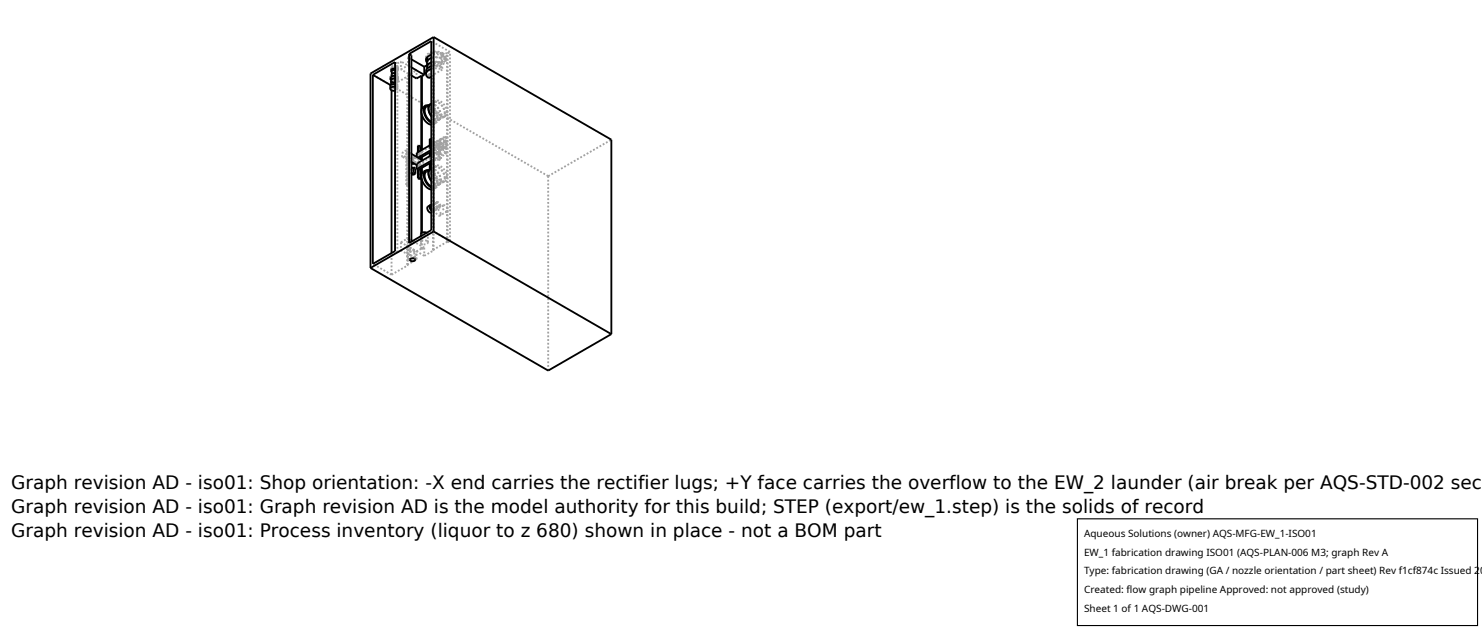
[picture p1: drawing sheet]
<svg xmlns="http://www.w3.org/2000/svg" width="212mm" height="90mm" viewBox="0 0 212 90" stroke-linecap="round" stroke-linejoin="round" font-family="sans-serif">
<g fill="none" stroke="#a0a0a0" stroke-width=".26" stroke-dasharray=".3 .3" stroke-linecap="butt">
<path d="M55.7 10.9l.2 .2 .3 .1 .4-.1 .2-.2M55.7 10.9v.3M55.8 10.9l.3-.2 .4 .1M55.8 9.7l.2 .2 .3 .1 .4-.1 .2-.2M55.8 11.4l.6 .1 .2-.1 .2-.2M55.8 11.4l.3-.2h.4M55.8 9.7v.4M55.9 11.6l-.1-.2M55.9 12.3l.2-.2h.4M55.9 11.8l.2-.2 .4 .1M55.9 11.4l.2-.2h.4M55.9 10.9l.2-.2 .4 .1"/>
<path d="M55.9 10.9l.2-.2h.4M55.9 12.3v-.2M55.9 11.4l-.1-.5M55.9 12.2h-.1M55.9 12.9v-.7M55.9 12.2l2.4-1.3M55.9 9.8l.3-.3 .4 .1M55.9 10.2l.6 .1 .3-.1 .1-.1M56 9.9l-.1-.1M56 11.7l.2-.1 .3 .1M56 11.1l.2-.2 .4 .1M56 10.7l.2-.2h.4"/>
<path d="M56 10.2l.2-.2 .4 .1M56 9.8l.2-.2h.4M56 9.7l.2-.2h.4M56 11.1v-.2M56 10.7v-.1M56 10.2v-.1M56 9.7v.1M56.4 12.4l.2 .1M56.4 12l.2 .1M56.4 11.2l.3 .1M56.4 10.8l.3 .1M56.4 10.4l.2 .1"/>
<path d="M56.4 10h.2M56.5 12.1l.1 .2M56.5 11.7l.1 .1M56.5 11.2l.1 .2M56.5 10.8l.1 .1M56.5 10.7l.1 .2M56.5 11.7l.2 .1M56.5 11.2l.2 .2M56.5 10.8l.2 .1M56.6 10.7l-.5-.1-.4 .3M56.6 11h-.4l-.3 .1M56.6 12.5l.2 .2"/>
<path d="M56.6 12.1l.2 .2M56.6 11l.1 .1M56.6 10.5l.1 .2M56.6 10.1l.1 .1M56.6 9.6l.1 .2M56.6 9.5l.1 .2M56.6 12.3l-.3 .2-.3-.1-.1-.1M56.6 11.8l-.3 .3-.3-.1-.1-.2M56.6 11.4l-.3 .2-.3-.1-.1-.1M56.6 10.9l-.3 .3-.3-.1-.1-.2M56.6 10.9l-.3 .2-.3-.1-.1-.1M56.6 12.3l.1-.5"/>
<path d="M56.6 11.8l.1-.4M56.6 11.4l.1-.5M56.6 10.5l.2 .2M56.6 10l.2 .2M56.6 9.6l.2 .2M56.7 11.8l-.2 .2-.2 .1-.3-.1-.2-.2M56.7 11.4l-.2 .2h-.2h-.3l-.2-.2M56.7 10.9l-.4 .3-.3-.1-.2-.2M56.7 9.5l-.6-.1-.3 .3M56.7 9.9l-.3-.1M56.7 11.3l.2 .2M56.7 10.9l.2 .2"/>
<path d="M56.7 11.1l-.3 .2h-.3l-.1-.2M56.7 10.7l-.3 .2-.3-.1-.1-.1M56.7 10.2l-.3 .2h-.3l-.1-.2M56.7 9.8l-.3 .2-.3-.1-.1-.1M56.7 9.7l-.3 .2h-.3l-.1-.2M56.7 11.1l.1-.4M56.7 10.7l.1-.5M56.7 10.2l.1-.4M56.7 9.7v.1M56.8 10.9l-.2-.2M56.8 11.2l-.2-.2M56.8 12.7l-.4 .2"/>
<path d="M56.8 12.3l-.2 .2-.3 .1-.4-.1-.2-.2M56.8 10.9v.3M56.8 12.3v.4M56.8 10.7l-.2 .1-.2 .1-.3-.1-.2-.1M56.8 10.2l-.2 .2h-.2h-.3l-.2-.2M56.8 9.8l-.2 .1-.2 .1-.3-.1-.2-.1M56.8 9.1l.5-.3M56.8 9.1l-.4-.2M56.9 9.7l-.2-.2M56.9 10.1l-.2-.2M56.9 11.5l-.2 .2-.3 .1M56.9 11.1l-.2 .2-.3 .1-.4-.1-.2-.2"/>
<path d="M56.9 9.7v.4M56.9 11.1v.4M57.3 8.8v1.1M57.3 9.9l1-.6M58.2 10.8l1.3-.7M58.3 8.2v1.1M58.3 8.2l.5-.3M58.3 10.9l-.1-.1M58.8 8.5l-.5-.3M58.8 9.6l-.5-.3M58.8 10.8l-1.5-.9M59.5 10.1l-2.2-1.3"/>
<path d="M59.5 11.2v-1.1M60.3 16.4v-.9M60.8 8.2l.1 .2M60.8 8.2v.4M61 8.9l.3 .3M61 8.2l.3-.4 .5-.2 .7-.1 .7 .2M61 8.6l.6 .3 1 .1 .8-.3 .2-.2 .1-.3M61 9.3l.3-.1M61 8.3l.2-.4 .6-.3h.7l.6 .2M61 8.2l.2-.4 .6-.3h.7l.6 .2M61 8.2v.1M61 8.9l.2-.4 .5-.2 .7-.1 .6 .1"/>
<path d="M61 9.6l.2-.4 .5-.3 .7-.1 .6 .2M61 10.2l.2-.4 .5-.2 .7-.1 .6 .1M61 8.9v-.1M61 9.6v-.2M61 10.2v-.4M61.3 9.2l.1-.1M61.3 10.8l-.3-.3-.2-.3M61.3 10.8v.4M61.4 9.4l-.3-.2-.1-.3M61.4 10.1l-.3-.3-.1-.2M61.4 9.1l.6 .2 .7-.1 .6-.2 .2-.4M61.4 9.4v-.3"/>
<path d="M61.4 10.1v-.7M61.4 10.7l-.3-.2-.1-.3M61.4 10.7v-.6M61.4 10.7l-.1 .1M61.6 16.6l.6 .5h.5M61.6 16.6l.5 .5h.6M61.6 17.4h.5M61.6 17.5l.3 .1h.3M61.6 17.8l.3-.1M61.6 8.3l.7-.1 .8 .1M61.6 8.9l.7-.1 .8 .2M61.6 9.5l.8-.1 .8 .2"/>
<path d="M61.6 9.8h.8l.8 .1M61.6 14.8l.4-.2M61.9 17.7l.2-.2 .1-.4M61.9 10.8l-.3 .2M61.9 10.8l-.1-.1M62 14.6l-.2 .2-.1 .4 .3 .8 .6 .7 .4 .1h.3M62 14.6l-.2 .2v.4l.2 .8 .6 .7 .4 .1h.2M62 14.6l.3-.2M62.1 17.4l.2-.2 .1-.4M62.1 17.4l.6-.3M62.2 17.1l-.2-.8-.4-.6-.6-.4h-.5M62.2 17.6l.3-.3v-.4"/>
<path d="M62.2 17.6l-.3 .1M62.3 14.4l-.2 .3-.1 .3 .3 .9 .6 .6 .4 .2 .2-.1M62.4 16.8l-.1-.6-.5-.7-.4-.3-.5 .1M62.5 16.9l-.1-.6-.3-.5-.4-.5-.5-.3M62.7 17.1l.2-.2 .1-.4M62.7 17.1l.6-.3M62.8 19.9l-.1 .3 .2 .5 .3 .3 .3 .1M62.9 20l-.2 .2 .2 .5 .3 .3 .3 .1M62.9 20l.1-.2M63 16.5l-.2-.7-.4-.6-.5-.3h-.5M63 16.5l-.1-.6-.4-.6-.5-.4-.4-.1M63 19.8l-.1 .3 .1 .5 .4 .3 .3 .1"/>
<path d="M63.1 8l-.1 .3M63.1 8l.1-.1M63.1 8l.1 .1M63.1 9l-.1 .6M63.1 9h-.1M63.1 8.3l-.1 .7M63.1 8.3h-.1M63.1 7.8l.3 .2 .1 .3M63.1 7.7l.3 .2 .1 .3M63.2 9.9l-1.4 .8M63.2 9.6v.3M63.2 9.6h-.2"/>
<path d="M63.2 7.9l.6-.4M63.2 7.9l-.7-.1h-.9M63.2 7.7l.3 .3v.3M63.2 16.8l.3-.3v-.3M63.2 16.8l.3-.2M63.3 16.8l.2-.2v-.4M63.3 8l-.1-.1M63.3 8l.3 .3 .1 .3M63.3 7.6l-.7-.2h-.9l-.6 .3-.3 .5M63.5 8.3l-.1 .2-.3 .3-.8 .2-.9-.2-.3-.3-.1-.2M63.5 8.2l-.1 .3-.2 .2-.9 .2-.9-.2-.3-.2-.1-.3M63.5 8.2v.1"/>
<path d="M63.5 16.2l-.1-.7-.4-.6-.6-.3h-.4M63.5 8.6l-.1-.3-.2-.2M63.5 8.6v-.3M63.5 16.6l.2-.2 .1-.4M63.5 8.3l-.1 .3-.2 .2-.9 .2-.9-.2-.3-.2-.1-.3M63.5 16.2l-.1-.7-.4-.6-.6-.4-.4 .1M63.7 8.6l-.2 .4-.7 .3-.8 .1-.7-.2M63.7 8.2l-.1-.3-.3-.3M63.7 8.2v.4M63.7 19.6l-.2-.1M63.8 16l-.1-.6-.5-.7-.5-.3h-.4M63.9 7.6l.4-.2"/>
<path d="M63.9 7.6l-.1-.1M64.3 7.4l-2.7-1.5M55.9 39.2l-2.6-1.5M55.9 39.2v-3.1M55.9 39.2l2.4-1.3M56.8 36l.5-.2M56.8 36v-26.9M56.8 36l-.4-.1M57.3 34.6l1-.6M57.3 34.6v1.2M57.5 22.4l-.1-.2 .1-.4 .3-.2 .2-.1M57.5 22.4l1.3 .7"/>
<path d="M58 21.5l.1 .3M58 21.5l.8 .5M58 26.4v-4.6M58 21.8l.1-.1M58 26.4h.1M58.1 26.4v-4.7M58.1 21.8l-.2 .5-.4 .1M58.2 36.7l.2-.3M58.2 35.5l.1 .3 .3 .1 .4 .1 .4-.1M58.2 36.7v-1.2M58.2 37.8v-27M58.2 37.8l1.3-.8"/>
<path d="M58.3 35.2l.5-.3M58.3 34v1.2M58.3 37.9v-27M58.3 37.9l-.1-.1M58.3 21.9v4.7M58.3 21.9h.1M58.3 26.6l.1-.1M58.3 26.6l-.3-.2M58.3 21.9l-.3-.1M58.4 21.9v4.6M58.4 26.5l-.3-.1M58.4 21.9l-.3-.2"/>
<path d="M58.4 36.4l-1.1-.6M58.4 35.2l-.2 .3M58.4 36.4v-1.2M58.4 35.2l-1.1-.6M58.5 35.5l.1-.1M58.5 37.1v-1.6M58.6 36.6h.6M58.6 36.6v-1.2M58.7 23.3v-.8M58.7 22.5l.4-.2M58.7 23.3h.1M58.7 24.8v-.7"/>
<path d="M58.7 24.1h.1M58.7 24.8h.1M58.8 34.9v-.4M58.8 34.3l-.5-.3M58.8 34.9l-.4-.2M58.8 23.3h-.1M58.8 24.9l-.1-.1M58.9 23.2l.2-.1M59 25v-.8M59 24.2l.3-.2M59 23.5v-.8M59 22.7l.3-.2"/>
<path d="M59 22.7l-.3-.2M59 24.2l-.3-.1M59.1 23.1v-.8M59.2 23.4l.1-.1M59.2 36.9v-1.2M59.2 35.7h-.4l-.3-.2M59.2 36.9l-.6-.3M59.2 35.7l-.6-.3M59.2 36.6l.1 .1M59.3 36.7l-.1 .2M59.3 37.1v-.4M59.3 23.3v-.8"/>
<path d="M59.3 23.3l-.2-.2M59.3 22.5l-.2-.2M59.4 37l-.3 .1h-.5l-.3-.2-.1-.2M59.4 37v-1.1M59.5 37h-.1M59.5 35.9h-.1M59.5 37v-1.1M59.5 22.6l.1-.1M59.5 22.6l.2 .1M59.5 23.4l.2 .1M59.5 22.6v-.2M59.5 23.6l.2 .1"/>
<path d="M59.6 22.5l.3 .2M59.6 23.3l.3 .1M59.6 22.5h.1M59.7 22.7l.2 .2M59.7 23.5l.2 .2M59.7 24.2v-.7M59.7 22.7v-1M59.7 22l.1-.1M59.7 22l-.2-.2M59.7 24.3v-.8M59.7 22.7v-.7M59.7 23.7v-.4l.2-.4"/>
<path d="M59.8 22.7l.2 .1M59.8 22.7h.1M59.8 23.5l.2 .1M59.8 21.9l1.6-.9M59.8 24.2v-.7M59.8 21.9v-.2M59.8 22.7v-.8M59.9 23.4l-.1 .1M59.9 23.4l1.5-.9M59.9 22.7v-.1M59.9 23.7h-.2M59.9 23.7v1.9"/>
<path d="M59.9 21l-.2-.2M59.9 21v1.9M59.9 21l.1-.1M60 22.8h.2M60 23.6v.5M60 21.5v1M60 22.7v.1M60.1 34.6l.2 .2 .3 .1 .3-.1 .2-.2M60.1 33.4l.1 .2 .4 .1h.4l.1-.3M60.1 34.6v-.9M60.2 22.8l.1 .1M60.2 23.5l-.2 .1"/>
<path d="M60.2 23.5l.1 .1M60.2 35.5l-.7 .4M60.2 35.5v-2.2M60.2 24v-.5M60.2 22.5v-1M60.3 35.6l-.1-.1M60.3 35.6l.3-.2M60.3 35.6v-2.4M60.3 25.7v-.9M60.3 24v-.4M60.3 22.9v-.1M60.3 22.4v-1"/>
<path d="M60.4 22.9l.1 .2M60.5 23.1l-.2 .5M60.6 35.4l-1.7-1M60.6 36.5l-2.3-1.3M60.6 35.4v1.1M60.6 36.5l1.3-.7M61 34.4l-.6-.1-.3 .3M61.1 34.6l-.1-.2M61.1 33.4l-.1-.2M61.1 34.6v-1.2M61.4 24.5v-.3M61.4 23.3v-.8"/>
<path d="M61.4 22.5v-.2M61.4 21.8v-.8M61.4 21v-.2M61.4 24.5v-.1M61.4 21l1-.6M61.4 21.7v-.7M61.4 24.4v-.2M61.4 21v-.3M61.4 22.5l1-.5M61.4 20.7l2.1-1.2M61.6 21.4l.7-.4M61.6 29.9l.3 .2"/>
<path d="M61.6 30.1l.4 .1M61.6 25.8l.6 .5h.5M61.6 25.8l.5 .5 .6 .1M61.6 26.6l.5 .1M61.6 26.8l.3 .1 .3-.1M61.6 27.1l.3-.1M61.6 21.5l.3 .3 .4 .1M61.6 21.6l.8-.4M61.6 23.2l.8-.5M61.6 22.9l1.9-1.1M61.6 22.2l.7-.4M61.6 29.4l.3-.2"/>
<path d="M61.6 24.1l.4-.3M61.6 30.4l.1-.3M61.7 30.1l-.2-.5-.4-.1M61.7 20.1l-.3-.3M61.7 24.7l-.3-.2M61.7 24.7v-4.6M61.8 24.7l-.4-.3M61.8 20l-.2-.1M61.8 24.7v-4.7M61.8 20l-.1 .1M61.8 24.7h-.1M61.8 35.7v-25"/>
<path d="M61.8 35.7l2-1.2M61.9 29.2l-.1 .2 .1 .2 .2 .2 .2 .1M61.9 30.1l.1-.2M61.9 30.1l.4-.2M61.9 27l.2-.3 .1-.4M61.9 29.2l-.1 .2 .1 .2 .4 .2M61.9 29.2l.4-.3M61.9 20.3l-.2 .4 .2 .5 .3 .4 .4 .1M61.9 20.3l-.3 .2M61.9 35.8v-25M61.9 35.8l-.1-.1M62 30.2l.1-.3"/>
<path d="M62 30.2l-.4 .2M62 29.9l-.2-.4-.3-.1M62 20.5l-.1 .3 .1 .4 .3 .3 .3 .1M62 20.5l.4-.3M62 23.8l-.2 .3-.1 .4 .3 .8 .6 .6 .4 .2 .3-.1M62 23.9l-.2 .2v.4l.2 .8 .6 .6 .3 .2 .3-.1M62 23.9l.3-.2M62.1 29.9l-.2-.4-.3-.2M62.1 26.7l.2-.3 .1-.3M62.1 26.7l.6-.3M62.2 26.3l-.2-.7-.4-.7-.6-.4h-.5M62.2 26.8l.3-.3v-.3"/>
<path d="M62.2 26.8l-.3 .2M62.3 28.9l-.1 .2 .1 .3 .2 .2h.2M62.3 29.8l.1-.1M62.3 29.8l.4-.2M62.3 23.7l-.2 .2-.1 .4 .3 .8 .6 .7 .3 .1h.3M62.3 20.9l-.4-.4h-.3M62.3 21l.1 .1M62.3 21v-.1M62.3 21.9v-.1M62.3 21.8h.1M62.3 29.9l.1-.2M62.3 29v.4l.2 .2h.2"/>
<path d="M62.3 29l.1-.1M62.3 29.9l-.1 .2 .1 .4 .3 .3h.2M62.4 29.7l-.2-.4-.3-.1M62.4 21.2v-.8M62.4 22.7v-.7M62.4 20.2l-.1 .3 .1 .4 .3 .4h.4M62.4 26.1l-.1-.7-.5-.6-.4-.3h-.5M62.4 28.9l-.1 .2 .1 .2 .2 .2h.2M62.4 20.2l-.1 .3 .1 .4 .4 .4h.3M62.4 20.2l.4-.3M62.4 21.8l.1-.3-.1-.4M62.5 26.2l-.1-.6-.3-.6-.4-.5-.5-.2"/>
<path d="M62.6 21.6l.2-.3M62.6 21.6l.4-.2M62.6 20.8l.2 .1M62.6 20.8v-.1M62.6 20.7l-.3-.4h-.4M62.6 21.7v-.1M62.6 21.6l.2 .1M62.6 21.7l-.3 .2M62.6 20.7l-.3 .2M62.6 21.6l.2-.1M62.6 20.8l.2-.1M62.7 29.6l.1-.2"/>
<path d="M62.7 29.6l.1-.1M62.7 22.1l.3-.2M62.7 22.9v-.8M62.7 22.9l.3-.2M62.7 20.6l.3-.2M62.7 21.3v-.7M62.7 21.3l.3-.2M62.7 21.3l-.3-.1M62.7 20.6l-.3-.2M62.7 22.9l-.3-.2M62.7 22.1l-.3-.1M62.7 26.3l.2-.2 .1-.3"/>
<path d="M62.7 26.3l.6-.3M62.7 26.4l.2-.2 .1-.4M62.7 21v-.8M62.7 20.2l1-.6M62.7 21l1-.6M62.7 22.5l1-.5M62.7 21.8l1-.6M62.7 22.5v-.7M62.8 29.4l-.2-.4h-.3M62.8 21.3l-.3-.7-.3-.2-.2 .1M62.8 21.7l.1-.3-.1-.5M62.8 21.7l-.4 .1"/>
<path d="M62.8 20.9l-.4 .2M62.8 29.4l-.2-.4-.3-.1M62.8 29.5l.1-.1M62.8 30.8l.1-.3M62.8 20.7l.3-.1M62.8 20.7l.3-.2M62.8 21.5l.3-.2M62.9 29.4l-.2-.4-.3-.1M62.9 30.5l-.2-.5-.4-.1M63 25.8l-.2-.7-.4-.6-.5-.3h-.5M63 21.4l-.2 .1M63 25.8l-.1-.6-.4-.6-.5-.4-.4-.1"/>
<path d="M63 22.7v-.8M63 21.1v-.7M63 21.1l-.3-.1M63 20.4l-.3-.2M63 22.7l-.3-.2M63 21.9l-.3-.1M63.1 21.3l.1-.3M63.1 21.3l.3-.2M63.1 20.5l-.4-.3h-.3M63.1 20.6v-.1M63.1 21.3l-.1 .1M63.1 21.3l.2-.1"/>
<path d="M63.1 20.6l.2-.2M63.2 21l-.3-.6-.2-.2h-.3M63.2 21l-.1-.4M63.2 26l.3-.2v-.4M63.2 26l.3-.1M63.3 26l.2-.2v-.3M63.3 20.4l.2-.1M63.3 21.2l.2-.1M63.3 29.3l.4 .2 .2 .5M63.3 29.3l-1 .6M63.4 21.1l-.1 .1M63.5 21.1l.1-.3"/>
<path d="M63.5 21.1l.2-.1M63.5 20.3l-.3-.4h-.4M63.5 21.1h-.1M63.5 25.4l-.1-.6-.4-.6-.6-.4-.4 .1M63.5 20.3v-.8M63.5 21.8v-.7M63.5 21.1l.2-.3M63.5 25.9l.2-.2 .1-.4M63.5 25.5l-.1-.7-.4-.6-.5-.4h-.5M63.6 20.8l-.2-.7-.3-.2-.2 .1M63.7 20.8l-.2-.5M63.7 21l.1-.3"/>
<path d="M63.7 20.4v-.8M63.7 20.4l-.2-.1M63.7 22l-.2-.2M63.7 22v-.8M63.7 21.2l-.2-.1M63.8 25.3l-.1-.7-.5-.6-.5-.4-.4 .1M63.8 30.2h-.2l-.3-.3-.1-.3 .1-.3M63.8 30.2l-1 .6M63.8 20.7l-.3-.7-.2-.2h-.3M63.8 34.5v-27M63.9 30l-.1 .2M63.9 34.6l.4-.2"/>
<path d="M63.9 34.6v-27M63.9 34.6l-.1-.1M64.3 34.4l-2.7-1.5M64.3 34.4v-27M78.3 25.2l9-5.3M78.3 25.2l-25.4-14.7M78.3 52.9v-27.7"/>
</g>
<g fill="none" stroke="#000" stroke-width=".26">
<path d="M53.3 10.7l3.1-1.8v27l-3.1 1.8zM53.3 10.7l2.5 1.5M55.7 12.7l.3 .2h.4M55.8 11.5l.2 .2 .4 .1M55.9 11.1l-.2 .1 .1 .2M55.9 11.6v.2M55.9 12.9v23.2M56 9.9v.2M56 11.7l-.2 .1 .1 .3M56.4 9.8l-.5 .1-.1 .2 .1 .1M56.4 12.4h-.4l-.3 .3M56.4 12h-.3l-.3 .1-.1 .6"/>
<path d="M56.4 11.2l-.4 .1-.2 .2M56.4 10.8l-.5 .2-.1 .5M56.4 10.4l-.4 .2v.3M56.4 10l-.4 .1v.5M58.4 7.7l.4 .2v26.6M58.4 7.7l3.2-1.8v27l-3.2 1.8zM58.8 8.5l1.8 1M58.8 9.6l1.8 1.1M58.8 10.8l.7 .4 .7-.4M60.2 10.8l.1 .1M60.2 10.8v10.7M60.3 10.9v4.6"/>
<path d="M60.3 16.4v5M60.6 9.5v1.2M60.6 10.7l-.3 .2M60.8 15.1l-.3 .4 .1 .8 .4 .7 .6 .5M60.8 15.1l-.5 .4-.1 .9 .6 .9 .4 .4 .4 .1M60.8 10.6l.2 .3 .3 .3 .3-.2M60.9 8.4l.1 .2M61 8.9v.5M61 8.2v.6M61 9.3l-.4 .2M61.2 15l-.4 .1M61.4 19.8v.9l-1.9 1.1v.6"/>
<path d="M61.4 19.8l.2 .1M61.4 19.8v1M61.4 14.9l-.2 .3v.4l.4 1M61.4 14.9l-.6 .4-.1 .6 .3 .9 .6 .6M61.6 14.8l-.2 .1M61.6 14.8l-.3 .3-.1 .4 .1 .5 .3 .6M61.6 7.8l-.4 .2-.3 .3-.1 .3 .2 .3M61.6 8.3l-.4 .2-.2 .4M61.6 8.9l-.5 .4-.1 .5M61.6 9.5l-.7 .4-.1 .7M61.6 9.8l-.6 .4-.2 .4M61.9 5.3l-9 5.2v27.8"/>
<path d="M61.9 5.3v27.8M61.9 5.3l25.4 14.6v27.8M52.9 38.3l25.4 14.6 9-5.2M58.6 37l.4-.1 .3 .2-.2 .2h-.3l-.2-.1zM58.8 34.3l.1 .1M58.8 23.3l.2 .2 .2-.1M58.8 23.1l.7 .5M58.8 22l1.5 .9M58.9 23.2l-.1 .1M59.1 24.7l-.3 .1M59.1 23.9l.2 .1v.8M59.1 24.7l.2 .1"/>
<path d="M59.1 23.9v.8M59.1 23.9l-.3 .2M59.3 24.8l-.3 .2-.2-.1M59.5 24.1l.3 .1M59.7 25.5l.2 .1 .1-.1M59.7 24.2v1.3M59.8 25.4l.2 .1M59.8 20.8v.9M59.8 24.2v1.2M59.8 20.8l.2 .1v.6M59.8 25.4l-.1 .1M59.8 20.8h-.1v.9"/>
<path d="M60 22.5v.2M60 24.1v1.4M60.2 22.5v.3M60.2 24v9.3M60.3 22.4v.4M60.3 24v.8M60.3 25.7v7.5M60.3 22.9h.1M60.8 24.3l-.3 .5 .1 .7 .4 .8 .6 .5M60.8 24.3l-.5 .5v.8l.5 1 .4 .3 .4 .2M61 33.2h-.4h-.3l-.2 .2v.3M61.2 24.3h-.4"/>
<path d="M61.4 21.8l-1.5 .8M61.4 21.8v.5M61.4 23.3v.9M61.4 23.3l-1.6 .9M61.4 21.7v.6M61.4 21.7v.1M61.4 23.3h.1M61.4 24.2l.2-.1-.3 .3-.1 .5 .4 .9M61.4 24.2l-.2 .3v.4l.4 .9M61.4 24.2l-.6 .4-.1 .6 .3 .9 .6 .5M61.5 29.3l-.1 .3 .2 .5M61.5 29.3l-.4 .2-.1 .3 .2 .4 .4 .2"/>
<path d="M61.6 21.4l-1.9 1.1M61.6 22.2l-2.1 1.2v.7M61.6 29.4l-.2 .2 .2 .3M61.6 29.3h-.1M61.6 20.5l-.2 .3 .2 .7M61.6 21.6l-.2 .1M61.6 23.2l-.2 .1M61.6 22.9l-2.1 1.2M61.9 33.1l-9 5.2M61.9 33.1l25.4 14.6"/>
</g>
<path d="M153.9 74.1h57.1v15.2h-57.1z" fill="#fff" stroke="#000" stroke-width=".16"/>
<g font-size="2.6">
<text x="1.6" y="69.8">Graph revision AD - iso01: Shop orientation: -X end carries the rectifier lugs; +Y face carries the overflow to the EW_2 launder (air break per AQS-STD-002 sec</text>
<text x="1.6" y="73.3">Graph revision AD - iso01: Graph revision AD is the model authority for this build; STEP (export/ew_1.step) is the solids of record</text>
<text x="1.6" y="76.7">Graph revision AD - iso01: Process inventory (liquor to z 680) shown in place - not a BOM part</text>
</g>
<g font-size="1.4">
<text x="154.8" y="76.6">Aqueous Solutions (owner) AQS-MFG-EW_1-ISO01</text>
<text x="154.8" y="79.3">EW_1 fabrication drawing ISO01 (AQS-PLAN-006 M3; graph Rev A</text>
<text x="154.8" y="82">Type: fabrication drawing (GA / nozzle orientation / part sheet) Rev f1cf874c Issued 20</text>
<text x="154.8" y="84.7">Created: flow graph pipeline Approved: not approved (study)</text>
<text x="154.8" y="87.4">Sheet 1 of 1 AQS-DWG-001</text>
</g>
</svg>
